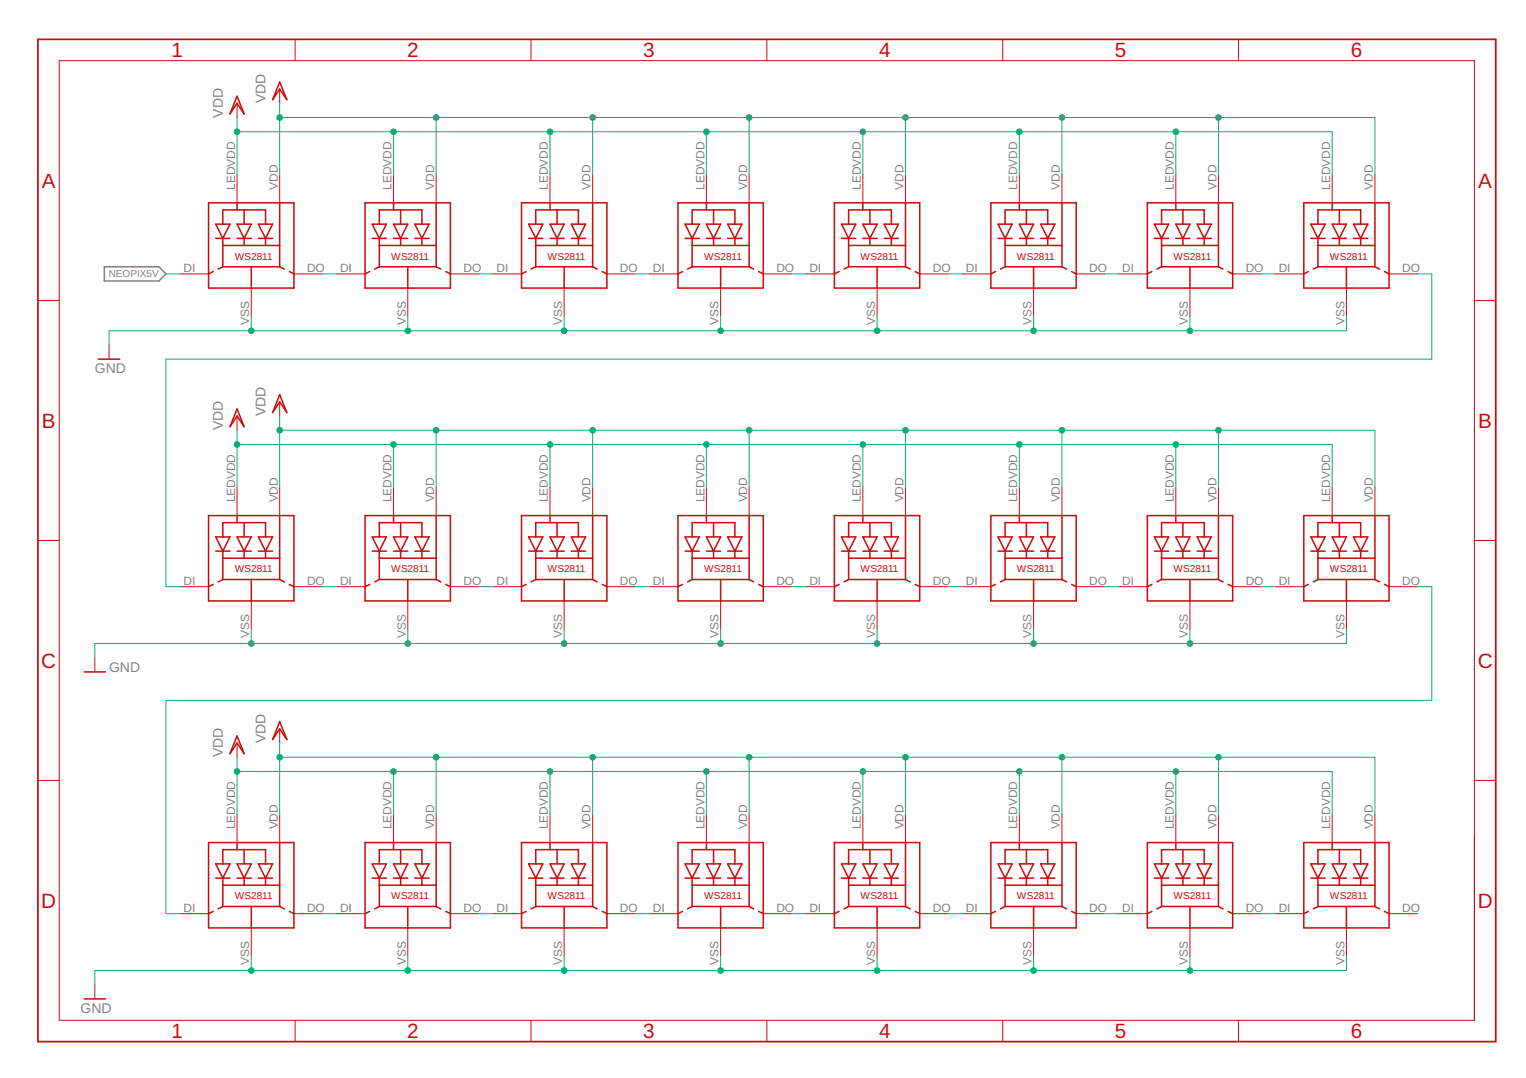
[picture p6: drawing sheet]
<svg xmlns="http://www.w3.org/2000/svg" width="297mm" height="210mm" viewBox="0 0 297 210" stroke-linecap="round" stroke-linejoin="round" font-family="sans-serif">
<path d="M20.3 51.9h10.6l1.4 1.4-1.4 1.4h-10.6z" fill="none" stroke="#808080" stroke-width=".3"/>
<g fill="none" stroke="#c90d0c" stroke-width=".19">
<path d="M11.5 11.8h275.5v186.9h-275.5zM54.4 17.3v2.8M57.4 7.7v4.1M103.4 7.7v4.1M149.3 7.7v4.1M195.2 7.7v4.1M241.1 7.7v4.1M46.1 20.1v2.8M46.1 34v5.5M54.4 34v5.5M76.6 34v5.5M84.9 34v5.5"/>
<path d="M107.1 34v5.5M115.4 34v5.5M137.5 34v5.5M145.8 34v5.5M168 34v5.5M176.3 34v5.5M198.4 34v5.5M206.7 34v5.5M228.9 34v5.5M237.2 34v5.5M259.3 34v5.5M267.6 34v5.5"/>
<path d="M7.4 58.5h4.1M35.1 53.3h5.5M48.9 56.1v5.5M57.2 53.3h5.6M65.5 53.3h5.6M79.4 56.1v5.5M87.7 53.3h5.5M96 53.3h5.5M109.8 56.1v5.5M118.1 53.3h5.6M126.4 53.3h5.6M140.3 56.1v5.5"/>
<path d="M148.6 53.3h5.5M156.9 53.3h5.5M170.7 56.1v5.5M179 53.3h5.6M187.3 53.3h5.6M201.2 56.1v5.5M209.5 53.3h5.5M217.8 53.3h5.5M231.6 56.1v5.5M239.9 53.3h5.6M248.2 53.3h5.6M262.1 56.1v5.5"/>
<path d="M270.4 53.3h5.5M287 58.5h4.1M21.2 67.2v2.7M54.4 78.3v2.7M46.1 81v2.8M46.1 94.8v5.6M54.4 94.8v5.6M76.6 94.8v5.6M84.9 94.8v5.6M107.1 94.8v5.6M115.4 94.8v5.6M137.5 94.8v5.6"/>
<path d="M145.8 94.8v5.6M168 94.8v5.6M176.3 94.8v5.6M198.4 94.8v5.6M206.7 94.8v5.6M228.9 94.8v5.6M237.2 94.8v5.6M259.3 94.8v5.6M267.6 94.8v5.6M7.4 105.2h4.1M35.1 114.2h5.5M48.9 117v5.5"/>
<path d="M57.2 114.2h5.6M65.5 114.2h5.6M79.4 117v5.5M87.7 114.2h5.5M96 114.2h5.5M109.8 117v5.5M118.1 114.2h5.6M126.4 114.2h5.6M140.3 117v5.5M148.6 114.2h5.5M156.9 114.2h5.5M170.7 117v5.5"/>
<path d="M179 114.2h5.6M187.3 114.2h5.6M201.2 117v5.5M209.5 114.2h5.5M217.8 114.2h5.5M231.6 117v5.5M239.9 114.2h5.6M248.2 114.2h5.6M262.1 117v5.5M270.4 114.2h5.5M287 105.2h4.1M18.5 128.1v2.7"/>
<path d="M7.4 152h4.1M46.1 144.7v2.7M46.1 158.5v5.6M54.4 141.9v2.8M54.4 158.5v5.6M76.6 158.5v5.6M84.9 158.5v5.6M107.1 158.5v5.6M115.4 158.5v5.6M137.5 158.5v5.6M145.8 158.5v5.6M168 158.5v5.6"/>
<path d="M176.3 158.5v5.6M198.4 158.5v5.6M206.7 158.5v5.6M228.9 158.5v5.6M237.2 158.5v5.6M259.3 158.5v5.6M267.6 158.5v5.6M287 152h4.1M35.1 177.9h5.5M57.2 177.9h5.6M65.5 177.9h5.6M87.7 177.9h5.5"/>
<path d="M96 177.9h5.5M118.1 177.9h5.6M126.4 177.9h5.6M148.6 177.9h5.5M156.9 177.9h5.5M179 177.9h5.6M187.3 177.9h5.6M209.5 177.9h5.5M217.8 177.9h5.5M239.9 177.9h5.6M248.2 177.9h5.6M270.4 177.9h5.5"/>
<path d="M18.5 191.7v2.8M48.9 180.7v5.5M57.4 198.7v4.1M79.4 180.7v5.5M103.4 198.7v4.1M109.8 180.7v5.5M140.3 180.7v5.5M149.3 198.7v4.1M170.7 180.7v5.5M195.2 198.7v4.1M201.2 180.7v5.5M231.6 180.7v5.5"/>
<path d="M241.1 198.7v4.1M262.1 180.7v5.5"/>
</g>
<g fill="none" stroke="#c90d0c" stroke-width=".3">
<path d="M46.1 18.7l1.4 3.5-1.4-2.1-1.3 2.1zM54.4 16l1.4 3.4-1.4-2.1-1.3 2.1zM40.6 39.5h16.6v16.6h-16.6zM46.1 39.5v1.4M54.4 39.5v12.4M71.1 39.5h16.6v16.6h-16.6zM76.6 39.5v1.4M84.9 39.5v12.4M101.5 39.5h16.6v16.6h-16.6zM107.1 39.5v1.4M115.4 39.5v12.4M132 39.5h16.6v16.6h-16.6z"/>
<path d="M137.5 39.5v1.4M145.8 39.5v12.4M162.4 39.5h16.6v16.6h-16.6zM168 39.5v1.4M176.3 39.5v12.4M192.9 39.5h16.6v16.6h-16.6zM198.4 39.5v1.4M206.7 39.5v12.4M223.3 39.5h16.6v16.6h-16.6zM228.9 39.5v1.4M237.2 39.5v12.4M253.8 39.5h16.6v16.6h-16.6z"/>
<path d="M259.3 39.5v1.4M267.6 39.5v12.4M41.5 52.9l-.9 .4M42 43.6h2.8l-1.4 2.8zM42 46.4h2.8M43.4 43.6v-2.7h8.3v2.7M43.4 46.4v5.5M43.4 51.9h11M43.4 47.8h11M43.4 51.9l-.9 .5M46.1 43.6h2.8l-1.4 2.8zM46.1 46.4h2.8"/>
<path d="M47.5 40.9v2.7M47.5 46.4v1.4M48.9 51.9v4.2M50.3 43.6h2.8l-1.4 2.8zM50.3 46.4h2.8M51.7 46.4v1.4M54.4 51.9l1 .5M56.3 52.9l.9 .4M72 52.9l-.9 .4M72.5 43.6h2.7l-1.4 2.8zM72.5 46.4h2.7M73.8 43.6v-2.7h8.3v2.7"/>
<path d="M73.8 51.9h11.1M73.8 47.8h11.1M73.8 46.4v5.5M73.8 51.9l-.9 .5M76.6 43.6h2.8l-1.4 2.8zM76.6 46.4h2.8M78 40.9v2.7M78 46.4v1.4M79.4 51.9v4.2M80.8 43.6h2.7l-1.4 2.8zM80.8 46.4h2.7M82.1 46.4v1.4"/>
<path d="M84.9 51.9l.9 .5M86.8 52.9l.9 .4M102.4 52.9l-.9 .4M102.9 43.6h2.8l-1.4 2.8zM102.9 46.4h2.8M104.3 43.6v-2.7h8.3v2.7M104.3 51.9h11.1M104.3 47.8h11.1M104.3 46.4v5.5M104.3 51.9l-.9 .5M107.1 43.6h2.7l-1.4 2.8zM107.1 46.4h2.7"/>
<path d="M108.4 40.9v2.7M108.4 46.4v1.4M109.8 51.9v4.2M111.2 43.6h2.8l-1.4 2.8zM111.2 46.4h2.8M112.6 46.4v1.4M115.4 51.9l.8 .5M117.2 52.9l.9 .4M132.9 52.9l-.9 .4M133.3 43.6h2.8l-1.4 2.8zM133.3 46.4h2.8M134.7 43.6v-2.7h8.3v2.7"/>
<path d="M134.7 51.9h11.1M134.7 47.8h11.1M134.7 46.4v5.5M134.7 51.9l-.9 .5M137.5 43.6h2.8l-1.4 2.8zM137.5 46.4h2.8M138.9 40.9v2.7M138.9 46.4v1.4M140.3 51.9v4.2M141.6 43.6h2.8l-1.4 2.8zM141.6 46.4h2.8M143 46.4v1.4"/>
<path d="M145.8 51.9l.9 .5M147.7 52.9l.9 .4M163.3 52.9l-.9 .4M163.8 43.6h2.8l-1.4 2.8zM163.8 46.4h2.8M165.2 43.6v-2.7h8.3v2.7M165.2 51.9h11.1M165.2 47.8h11.1M165.2 46.4v5.5M165.2 51.9l-.9 .5M168 43.6h2.7l-1.4 2.8zM168 46.4h2.7"/>
<path d="M169.3 40.9v2.7M169.3 46.4v1.4M170.7 51.9v4.2M172.1 43.6h2.8l-1.4 2.8zM172.1 46.4h2.8M173.5 46.4v1.4M176.3 51.9l.9 .5M178.1 52.9l.9 .4M193.8 52.9l-.9 .4M194.3 43.6h2.7l-1.4 2.8zM194.3 46.4h2.7M195.6 43.6v-2.7h8.3v2.7"/>
<path d="M195.6 51.9h11.1M195.6 47.8h11.1M195.6 46.4v5.5M195.6 51.9l-.8 .5M198.4 43.6h2.8l-1.4 2.8zM198.4 46.4h2.8M199.8 40.9v2.7M199.8 46.4v1.4M201.2 51.9v4.2M202.6 43.6h2.7l-1.4 2.8zM202.6 46.4h2.7M203.9 46.4v1.4"/>
<path d="M206.7 51.9l.9 .5M208.6 52.9l.9 .4M224.2 52.9l-.9 .4M224.7 43.6h2.8l-1.4 2.8zM224.7 46.4h2.8M226.1 43.6v-2.7h8.3v2.7M226.1 51.9h11.1M226.1 47.8h11.1M226.1 46.4v5.5M226.1 51.9l-.9 .5M228.9 43.6h2.7l-1.3 2.8zM228.9 46.4h2.7"/>
<path d="M230.3 40.9v2.7M230.3 46.4v1.4M231.6 51.9v4.2M233 43.6h2.8l-1.4 2.8zM233 46.4h2.8M234.4 46.4v1.4M237.2 51.9l.9 .5M239 52.9l.9 .4M254.7 52.9l-.9 .4M255.2 43.6h2.7l-1.4 2.8zM255.2 46.4h2.7M256.5 43.6v-2.7h8.4v2.7"/>
<path d="M256.5 51.9h11.1M256.5 47.8h11.1M256.5 46.4v5.5M256.5 51.9l-.8 .5M259.3 43.6h2.8l-1.4 2.8zM259.3 46.4h2.8M260.7 40.9v2.7M260.7 46.4v1.4M262.1 51.9v4.2M263.5 43.6h2.7l-1.3 2.8zM263.5 46.4h2.7M264.9 46.4v1.4"/>
<path d="M267.6 51.9l.9 .5M269.5 52.9l.9 .4M19.2 69.9h4.1M46.1 79.6l1.4 3.5-1.4-2.1-1.3 2.1zM54.4 76.9l1.4 3.4-1.4-2-1.3 2zM40.6 100.4h16.6v16.6h-16.6zM41.5 113.8l-.9 .4M42 104.5h2.8l-1.4 2.8zM42 107.3h2.8M43.4 104.5v-2.7h8.3v2.7M43.4 107.3v5.5M43.4 112.8h11"/>
<path d="M43.4 108.7h11M43.4 112.8l-.9 .5M46.1 100.4v1.4M46.1 104.5h2.8l-1.4 2.8zM46.1 107.3h2.8M47.5 101.8v2.7M47.5 107.3v1.4M48.9 112.8v4.2M50.3 104.5h2.8l-1.4 2.8zM50.3 107.3h2.8M51.7 107.3v1.4M54.4 100.4v12.4"/>
<path d="M54.4 112.8l1 .5M56.3 113.8l.9 .4M71.1 100.4h16.6v16.6h-16.6zM72 113.8l-.9 .4M72.5 104.5h2.7l-1.4 2.8zM72.5 107.3h2.7M73.8 104.5v-2.7h8.3v2.7M73.8 107.3v5.5M73.8 112.8h11.1M73.8 108.7h11.1M73.8 112.8l-.9 .5M76.6 100.4v1.4"/>
<path d="M76.6 104.5h2.8l-1.4 2.8zM76.6 107.3h2.8M78 101.8v2.7M78 107.3v1.4M79.4 112.8v4.2M80.8 104.5h2.7l-1.4 2.8zM80.8 107.3h2.7M82.1 107.3v1.4M84.9 100.4v12.4M84.9 112.8l.9 .5M86.8 113.8l.9 .4M101.5 100.4h16.6v16.6h-16.6z"/>
<path d="M102.4 113.8l-.9 .4M102.9 104.5h2.8l-1.4 2.8zM102.9 107.3h2.8M104.3 104.5v-2.7h8.3v2.7M104.3 107.3v5.5M104.3 112.8h11.1M104.3 108.7h11.1M104.3 112.8l-.9 .5M107.1 100.4v1.4M107.1 104.5h2.7l-1.4 2.8zM107.1 107.3h2.7M108.4 101.8v2.7"/>
<path d="M108.4 107.3v1.4M109.8 112.8v4.2M111.2 104.5h2.8l-1.4 2.8zM111.2 107.3h2.8M112.6 107.3v1.4M115.4 100.4v12.4M115.4 112.8l.8 .5M117.2 113.8l.9 .4M132 100.4h16.6v16.6h-16.6zM132.9 113.8l-.9 .4M133.3 104.5h2.8l-1.4 2.8zM133.3 107.3h2.8"/>
<path d="M134.7 104.5v-2.7h8.3v2.7M134.7 107.3v5.5M134.7 112.8h11.1M134.7 108.7h11.1M134.7 112.8l-.9 .5M137.5 100.4v1.4M137.5 104.5h2.8l-1.4 2.8zM137.5 107.3h2.8M138.9 101.8v2.7M138.9 107.3v1.4M140.3 112.8v4.2M141.6 104.5h2.8l-1.4 2.8z"/>
<path d="M141.6 107.3h2.8M143 107.3v1.4M145.8 100.4v12.4M145.8 112.8l.9 .5M147.7 113.8l.9 .4M162.4 100.4h16.6v16.6h-16.6zM163.3 113.8l-.9 .4M163.8 104.5h2.8l-1.4 2.8zM163.8 107.3h2.8M165.2 104.5v-2.7h8.3v2.7M165.2 107.3v5.5M165.2 112.8h11.1"/>
<path d="M165.2 108.7h11.1M165.2 112.8l-.9 .5M168 100.4v1.4M168 104.5h2.7l-1.4 2.8zM168 107.3h2.7M169.3 101.8v2.7M169.3 107.3v1.4M170.7 112.8v4.2M172.1 104.5h2.8l-1.4 2.8zM172.1 107.3h2.8M173.5 107.3v1.4M176.3 100.4v12.4"/>
<path d="M176.3 112.8l.9 .5M178.1 113.8l.9 .4M192.9 100.4h16.6v16.6h-16.6zM193.8 113.8l-.9 .4M194.3 104.5h2.7l-1.4 2.8zM194.3 107.3h2.7M195.6 104.5v-2.7h8.3v2.7M195.6 107.3v5.5M195.6 112.8h11.1M195.6 108.7h11.1M195.6 112.8l-.8 .5M198.4 100.4v1.4"/>
<path d="M198.4 104.5h2.8l-1.4 2.8zM198.4 107.3h2.8M199.8 101.8v2.7M199.8 107.3v1.4M201.2 112.8v4.2M202.6 104.5h2.7l-1.4 2.8zM202.6 107.3h2.7M203.9 107.3v1.4M206.7 100.4v12.4M206.7 112.8l.9 .5M208.6 113.8l.9 .4M223.3 100.4h16.6v16.6h-16.6z"/>
<path d="M224.2 113.8l-.9 .4M224.7 104.5h2.8l-1.4 2.8zM224.7 107.3h2.8M226.1 104.5v-2.7h8.3v2.7M226.1 107.3v5.5M226.1 112.8h11.1M226.1 108.7h11.1M226.1 112.8l-.9 .5M228.9 100.4v1.4M228.9 104.5h2.7l-1.3 2.8zM228.9 107.3h2.7M230.3 101.8v2.7"/>
<path d="M230.3 107.3v1.4M231.6 112.8v4.2M233 104.5h2.8l-1.4 2.8zM233 107.3h2.8M234.4 107.3v1.4M237.2 100.4v12.4M237.2 112.8l.9 .5M239 113.8l.9 .4M253.8 100.4h16.6v16.6h-16.6zM254.7 113.8l-.9 .4M255.2 104.5h2.7l-1.4 2.8zM255.2 107.3h2.7"/>
<path d="M256.5 104.5v-2.7h8.4v2.7M256.5 107.3v5.5M256.5 112.8h11.1M256.5 108.7h11.1M256.5 112.8l-.8 .5M259.3 100.4v1.4M259.3 104.5h2.8l-1.4 2.8zM259.3 107.3h2.8M260.7 101.8v2.7M260.7 107.3v1.4M262.1 112.8v4.2M263.5 104.5h2.7l-1.3 2.8z"/>
<path d="M263.5 107.3h2.7M264.9 107.3v1.4M267.6 100.4v12.4M267.6 112.8l.9 .5M269.5 113.8l.9 .4M16.4 130.8h4.1M46.1 143.3l1.4 3.4-1.4-2-1.3 2zM54.4 140.5l1.4 3.5-1.4-2.1-1.3 2.1zM40.6 164.1h16.6v16.6h-16.6zM41.5 177.5l-.9 .4M42 168.2h2.8l-1.4 2.8zM42 171h2.8"/>
<path d="M43.4 168.2v-2.8h8.3v2.8M43.4 171v5.5M43.4 176.5l-.9 .5M43.4 176.5h11M43.4 172.4h11M46.1 164.1v1.3M46.1 168.2h2.8l-1.4 2.8zM46.1 171h2.8M47.5 165.4v2.8M47.5 171v1.4M48.9 176.5v4.2M50.3 168.2h2.8l-1.4 2.8z"/>
<path d="M50.3 171h2.8M51.7 171v1.4M54.4 164.1v12.4M54.4 176.5l1 .5M56.3 177.5l.9 .4M71.1 164.1h16.6v16.6h-16.6zM72 177.5l-.9 .4M72.5 168.2h2.7l-1.4 2.8zM72.5 171h2.7M73.8 168.2v-2.8h8.3v2.8M73.8 171v5.5M73.8 176.5l-.9 .5"/>
<path d="M73.8 176.5h11.1M73.8 172.4h11.1M76.6 164.1v1.3M76.6 168.2h2.8l-1.4 2.8zM76.6 171h2.8M78 165.4v2.8M78 171v1.4M79.4 176.5v4.2M80.8 168.2h2.7l-1.4 2.8zM80.8 171h2.7M82.1 171v1.4M84.9 164.1v12.4"/>
<path d="M84.9 176.5l.9 .5M86.8 177.5l.9 .4M101.5 164.1h16.6v16.6h-16.6zM102.4 177.5l-.9 .4M102.9 168.2h2.8l-1.4 2.8zM102.9 171h2.8M104.3 168.2v-2.8h8.3v2.8M104.3 171v5.5M104.3 176.5h11.1M104.3 172.4h11.1M104.3 176.5l-.9 .5M107.1 164.1v1.3"/>
<path d="M107.1 168.2h2.7l-1.4 2.8zM107.1 171h2.7M108.4 165.4v2.8M108.4 171v1.4M109.8 176.5v4.2M111.2 168.2h2.8l-1.4 2.8zM111.2 171h2.8M112.6 171v1.4M115.4 164.1v12.4M115.4 176.5l.8 .5M117.2 177.5l.9 .4M132 164.1h16.6v16.6h-16.6z"/>
<path d="M132.9 177.5l-.9 .4M133.3 168.2h2.8l-1.4 2.8zM133.3 171h2.8M134.7 168.2v-2.8h8.3v2.8M134.7 171v5.5M134.7 176.5l-.9 .5M134.7 176.5h11.1M134.7 172.4h11.1M137.5 164.1v1.3M137.5 168.2h2.8l-1.4 2.8zM137.5 171h2.8M138.9 165.4v2.8"/>
<path d="M138.9 171v1.4M140.3 176.5v4.2M141.6 168.2h2.8l-1.4 2.8zM141.6 171h2.8M143 171v1.4M145.8 164.1v12.4M145.8 176.5l.9 .5M147.7 177.5l.9 .4M162.4 164.1h16.6v16.6h-16.6zM163.3 177.5l-.9 .4M163.8 168.2h2.8l-1.4 2.8zM163.8 171h2.8"/>
<path d="M165.2 168.2v-2.8h8.3v2.8M165.2 171v5.5M165.2 176.5h11.1M165.2 172.4h11.1M165.2 176.5l-.9 .5M168 164.1v1.3M168 168.2h2.7l-1.4 2.8zM168 171h2.7M169.3 165.4v2.8M169.3 171v1.4M170.7 176.5v4.2M172.1 168.2h2.8l-1.4 2.8z"/>
<path d="M172.1 171h2.8M173.5 171v1.4M176.3 164.1v12.4M176.3 176.5l.9 .5M178.1 177.5l.9 .4M192.9 164.1h16.6v16.6h-16.6zM193.8 177.5l-.9 .4M194.3 168.2h2.7l-1.4 2.8zM194.3 171h2.7M195.6 168.2v-2.8h8.3v2.8M195.6 171v5.5M195.6 176.5h11.1"/>
<path d="M195.6 172.4h11.1M195.6 176.5l-.8 .5M198.4 164.1v1.3M198.4 168.2h2.8l-1.4 2.8zM198.4 171h2.8M199.8 165.4v2.8M199.8 171v1.4M201.2 176.5v4.2M202.6 168.2h2.7l-1.4 2.8zM202.6 171h2.7M203.9 171v1.4M206.7 164.1v12.4"/>
<path d="M206.7 176.5l.9 .5M208.6 177.5l.9 .4M223.3 164.1h16.6v16.6h-16.6zM224.2 177.5l-.9 .4M224.7 168.2h2.8l-1.4 2.8zM224.7 171h2.8M226.1 168.2v-2.8h8.3v2.8M226.1 171v5.5M226.1 176.5h11.1M226.1 172.4h11.1M226.1 176.5l-.9 .5M228.9 164.1v1.3"/>
<path d="M228.9 168.2h2.7l-1.3 2.8zM228.9 171h2.7M230.3 165.4v2.8M230.3 171v1.4M231.6 176.5v4.2M233 168.2h2.8l-1.4 2.8zM233 171h2.8M234.4 171v1.4M237.2 164.1v12.4M237.2 176.5l.9 .5M239 177.5l.9 .4M253.8 164.1h16.6v16.6h-16.6z"/>
<path d="M254.7 177.5l-.9 .4M255.2 168.2h2.7l-1.4 2.8zM255.2 171h2.7M256.5 168.2v-2.8h8.4v2.8M256.5 171v5.5M256.5 176.5h11.1M256.5 172.4h11.1M256.5 176.5l-.8 .5M259.3 164.1v1.3M259.3 168.2h2.8l-1.4 2.8zM259.3 171h2.8M260.7 165.4v2.8"/>
<path d="M260.7 171v1.4M262.1 176.5v4.2M263.5 168.2h2.7l-1.3 2.8zM263.5 171h2.7M264.9 171v1.4M267.6 164.1v12.4M267.6 176.5l.9 .5M269.5 177.5l.9 .4M16.4 194.5h4.1"/>
</g>
<path d="M7.4 7.7h283.7v195.1h-283.7z" fill="none" stroke="#c90d0c" stroke-width=".34"/>
<g fill="none" stroke="#0dab76" stroke-width=".19">
<path d="M46.1 22.9v11.1M46.1 25.7h213.2v8.3M54.4 22.9h213.2v11.1M54.4 20.1v13.9M76.6 25.7v8.3M84.9 22.9v11.1M107.1 25.7v8.3M115.4 22.9v11.1M137.5 25.7v8.3M145.8 22.9v11.1M168 25.7v8.3M176.3 22.9v11.1"/>
<path d="M198.4 25.7v8.3M206.7 22.9v11.1M228.9 25.7v8.3M237.2 22.9v11.1M32.3 53.3h2.8M62.8 53.3h2.7M93.2 53.3h2.8M123.7 53.3h2.7M154.1 53.3h2.8M184.6 53.3h2.7M215 53.3h2.8M245.5 53.3h2.7"/>
<path d="M275.9 53.3h2.8v16.6h-246.4v44.3h2.8M48.9 61.6v2.8M79.4 61.6v2.8M109.8 61.6v2.8M140.3 61.6v2.8M170.7 61.6v2.8M201.2 61.6v2.8M231.6 61.6v2.8M262.1 61.6v2.8h-240.9v2.8M46.1 83.8v11M46.1 86.6h213.2v8.2M54.4 81v13.8"/>
<path d="M54.4 83.8h213.2v11M76.6 86.6v8.2M84.9 83.8v11M107.1 86.6v8.2M115.4 83.8v11M137.5 86.6v8.2M145.8 83.8v11M168 86.6v8.2M176.3 83.8v11M198.4 86.6v8.2M206.7 83.8v11M228.9 86.6v8.2"/>
<path d="M237.2 83.8v11M62.8 114.2h2.7M93.2 114.2h2.8M123.7 114.2h2.7M154.1 114.2h2.8M184.6 114.2h2.7M215 114.2h2.8M245.5 114.2h2.7M275.9 114.2h2.8v22.2h-246.4v41.5h2.8M48.9 122.5v2.8M79.4 122.5v2.8M109.8 122.5v2.8"/>
<path d="M140.3 122.5v2.8M170.7 122.5v2.8M201.2 122.5v2.8M231.6 122.5v2.8M262.1 122.5v2.8h-243.6v2.8M46.1 147.4v11.1M46.1 150.2h213.2v8.3M54.4 144.7v13.8M54.4 147.4h213.2v11.1M76.6 150.2v8.3M84.9 147.4v11.1M107.1 150.2v8.3"/>
<path d="M115.4 147.4v11.1M137.5 150.2v8.3M145.8 147.4v11.1M168 150.2v8.3M176.3 147.4v11.1M198.4 150.2v8.3M206.7 147.4v11.1M228.9 150.2v8.3M237.2 147.4v11.1M62.8 177.9h2.7M93.2 177.9h2.8M123.7 177.9h2.7"/>
<path d="M154.1 177.9h2.8M184.6 177.9h2.7M215 177.9h2.8M245.5 177.9h2.7M48.9 186.2v2.8M79.4 186.2v2.8M109.8 186.2v2.8M140.3 186.2v2.8M170.7 186.2v2.8M201.2 186.2v2.8M231.6 186.2v2.8M262.1 186.2v2.8h-243.6v2.7"/>
</g>
<g fill="#0dab76" stroke="#0dab76" stroke-width=".19">
<circle cx="48.9" cy="189" r=".55"/>
<circle cx="231.6" cy="189" r=".55"/>
<circle cx="170.7" cy="189" r=".55"/>
<circle cx="201.2" cy="189" r=".55"/>
<circle cx="140.3" cy="189" r=".55"/>
<circle cx="109.8" cy="189" r=".55"/>
<circle cx="79.4" cy="189" r=".55"/>
<circle cx="140.3" cy="125.3" r=".55"/>
<circle cx="48.9" cy="125.3" r=".55"/>
<circle cx="79.4" cy="125.3" r=".55"/>
<circle cx="109.8" cy="125.3" r=".55"/>
<circle cx="170.7" cy="125.3" r=".55"/>
<circle cx="201.2" cy="125.3" r=".55"/>
<circle cx="231.6" cy="125.3" r=".55"/>
<circle cx="48.9" cy="64.4" r=".55"/>
<circle cx="231.6" cy="64.4" r=".55"/>
<circle cx="201.2" cy="64.4" r=".55"/>
<circle cx="170.7" cy="64.4" r=".55"/>
<circle cx="140.3" cy="64.4" r=".55"/>
<circle cx="109.8" cy="64.4" r=".55"/>
<circle cx="79.4" cy="64.4" r=".55"/>
<circle cx="228.9" cy="25.7" r=".55"/>
<circle cx="198.4" cy="25.7" r=".55"/>
<circle cx="168" cy="25.7" r=".55"/>
<circle cx="137.5" cy="25.7" r=".55"/>
<circle cx="107.1" cy="25.7" r=".55"/>
<circle cx="76.6" cy="25.7" r=".55"/>
<circle cx="46.1" cy="25.7" r=".55"/>
<circle cx="76.6" cy="86.6" r=".55"/>
<circle cx="228.9" cy="86.6" r=".55"/>
<circle cx="198.4" cy="86.6" r=".55"/>
<circle cx="168" cy="86.6" r=".55"/>
<circle cx="137.5" cy="86.6" r=".55"/>
<circle cx="107.1" cy="86.6" r=".55"/>
<circle cx="46.1" cy="86.6" r=".55"/>
<circle cx="228.9" cy="150.2" r=".55"/>
<circle cx="198.4" cy="150.2" r=".55"/>
<circle cx="168" cy="150.2" r=".55"/>
<circle cx="137.5" cy="150.2" r=".55"/>
<circle cx="107.1" cy="150.2" r=".55"/>
<circle cx="76.6" cy="150.2" r=".55"/>
<circle cx="46.1" cy="150.2" r=".55"/>
<circle cx="84.9" cy="22.9" r=".55"/>
<circle cx="115.4" cy="22.9" r=".55"/>
<circle cx="145.8" cy="22.9" r=".55"/>
<circle cx="176.3" cy="22.9" r=".55"/>
<circle cx="206.7" cy="22.9" r=".55"/>
<circle cx="237.2" cy="22.9" r=".55"/>
<circle cx="54.4" cy="22.9" r=".55"/>
<circle cx="84.9" cy="147.4" r=".55"/>
<circle cx="115.4" cy="147.4" r=".55"/>
<circle cx="145.8" cy="147.4" r=".55"/>
<circle cx="176.3" cy="147.4" r=".55"/>
<circle cx="206.7" cy="147.4" r=".55"/>
<circle cx="237.2" cy="147.4" r=".55"/>
<circle cx="54.4" cy="147.4" r=".55"/>
<circle cx="145.8" cy="83.8" r=".55"/>
<circle cx="237.2" cy="83.8" r=".55"/>
<circle cx="206.7" cy="83.8" r=".55"/>
<circle cx="176.3" cy="83.8" r=".55"/>
<circle cx="115.4" cy="83.8" r=".55"/>
<circle cx="84.9" cy="83.8" r=".55"/>
<circle cx="54.4" cy="83.8" r=".55"/>
</g>
<g font-size="4" fill="#c90d0c">
<text x="33.4" y="11.1">1</text>
<text x="79.3" y="11.1">2</text>
<text x="125.2" y="11.1">3</text>
<text x="171.1" y="11.1">4</text>
<text x="217" y="11.1">5</text>
<text x="262.9" y="11.1">6</text>
<text x="8.1" y="36.6">A</text>
<text x="287.7" y="36.6">A</text>
<text x="8.1" y="83.3">B</text>
<text x="287.7" y="83.3">B</text>
<text x="8" y="130">C</text>
<text x="287.6" y="130">C</text>
<text x="8" y="176.7">D</text>
<text x="287.6" y="176.7">D</text>
<text x="33.4" y="202.2">1</text>
<text x="79.3" y="202.2">2</text>
<text x="125.2" y="202.2">3</text>
<text x="171.1" y="202.2">4</text>
<text x="217" y="202.2">5</text>
<text x="262.9" y="202.2">6</text>
</g>
<g font-size="2.7" fill="#808080">
<text x="43.4" y="22.9" transform="rotate(-90 43.4 22.9)">VDD</text>
<text x="51.7" y="20.1" transform="rotate(-90 51.7 20.1)">VDD</text>
<text x="18.5" y="72.7">GND</text>
<text x="43.4" y="83.8" transform="rotate(-90 43.4 83.8)">VDD</text>
<text x="51.7" y="81" transform="rotate(-90 51.7 81)">VDD</text>
<text x="21.2" y="130.8">GND</text>
<text x="43.4" y="147.5" transform="rotate(-90 43.4 147.5)">VDD</text>
<text x="51.7" y="144.7" transform="rotate(-90 51.7 144.7)">VDD</text>
<text x="15.7" y="197.3">GND</text>
</g>
<g font-size="2.3" fill="#808080">
<text x="45.8" y="36.9" transform="rotate(-90 45.8 36.9)">LEDVDD</text>
<text x="54.1" y="36.9" transform="rotate(-90 54.1 36.9)">VDD</text>
<text x="76.2" y="36.9" transform="rotate(-90 76.2 36.9)">LEDVDD</text>
<text x="84.5" y="36.9" transform="rotate(-90 84.5 36.9)">VDD</text>
<text x="106.7" y="36.9" transform="rotate(-90 106.7 36.9)">LEDVDD</text>
<text x="115" y="36.9" transform="rotate(-90 115 36.9)">VDD</text>
<text x="137.1" y="36.9" transform="rotate(-90 137.1 36.9)">LEDVDD</text>
<text x="145.4" y="36.9" transform="rotate(-90 145.4 36.9)">VDD</text>
<text x="167.6" y="36.9" transform="rotate(-90 167.6 36.9)">LEDVDD</text>
<text x="175.9" y="36.9" transform="rotate(-90 175.9 36.9)">VDD</text>
<text x="198" y="36.9" transform="rotate(-90 198 36.9)">LEDVDD</text>
<text x="206.3" y="36.9" transform="rotate(-90 206.3 36.9)">VDD</text>
<text x="228.5" y="36.9" transform="rotate(-90 228.5 36.9)">LEDVDD</text>
<text x="236.8" y="36.9" transform="rotate(-90 236.8 36.9)">VDD</text>
<text x="258.9" y="36.9" transform="rotate(-90 258.9 36.9)">LEDVDD</text>
<text x="267.2" y="36.9" transform="rotate(-90 267.2 36.9)">VDD</text>
<text x="35.7" y="52.9">DI</text>
<text x="59.8" y="52.9">DO</text>
<text x="66.2" y="52.9">DI</text>
<text x="90.2" y="52.9">DO</text>
<text x="96.6" y="52.9">DI</text>
<text x="120.7" y="52.9">DO</text>
<text x="127.1" y="52.9">DI</text>
<text x="151.1" y="52.9">DO</text>
<text x="157.5" y="52.9">DI</text>
<text x="181.6" y="52.9">DO</text>
<text x="188" y="52.9">DI</text>
<text x="212" y="52.9">DO</text>
<text x="218.5" y="52.9">DI</text>
<text x="242.5" y="52.9">DO</text>
<text x="248.9" y="52.9">DI</text>
<text x="272.9" y="52.9">DO</text>
<text x="48.5" y="63.3" transform="rotate(-90 48.5 63.3)">VSS</text>
<text x="79" y="63.3" transform="rotate(-90 79 63.3)">VSS</text>
<text x="109.4" y="63.3" transform="rotate(-90 109.4 63.3)">VSS</text>
<text x="139.9" y="63.3" transform="rotate(-90 139.9 63.3)">VSS</text>
<text x="170.3" y="63.3" transform="rotate(-90 170.3 63.3)">VSS</text>
<text x="200.8" y="63.3" transform="rotate(-90 200.8 63.3)">VSS</text>
<text x="231.2" y="63.3" transform="rotate(-90 231.2 63.3)">VSS</text>
<text x="261.7" y="63.3" transform="rotate(-90 261.7 63.3)">VSS</text>
<text x="45.8" y="97.8" transform="rotate(-90 45.8 97.8)">LEDVDD</text>
<text x="54.1" y="97.8" transform="rotate(-90 54.1 97.8)">VDD</text>
<text x="76.2" y="97.8" transform="rotate(-90 76.2 97.8)">LEDVDD</text>
<text x="84.5" y="97.8" transform="rotate(-90 84.5 97.8)">VDD</text>
<text x="106.7" y="97.8" transform="rotate(-90 106.7 97.8)">LEDVDD</text>
<text x="115" y="97.8" transform="rotate(-90 115 97.8)">VDD</text>
<text x="137.1" y="97.8" transform="rotate(-90 137.1 97.8)">LEDVDD</text>
<text x="145.4" y="97.8" transform="rotate(-90 145.4 97.8)">VDD</text>
<text x="167.6" y="97.8" transform="rotate(-90 167.6 97.8)">LEDVDD</text>
<text x="175.9" y="97.8" transform="rotate(-90 175.9 97.8)">VDD</text>
<text x="198" y="97.8" transform="rotate(-90 198 97.8)">LEDVDD</text>
<text x="206.3" y="97.8" transform="rotate(-90 206.3 97.8)">VDD</text>
<text x="228.5" y="97.8" transform="rotate(-90 228.5 97.8)">LEDVDD</text>
<text x="236.8" y="97.8" transform="rotate(-90 236.8 97.8)">VDD</text>
<text x="258.9" y="97.8" transform="rotate(-90 258.9 97.8)">LEDVDD</text>
<text x="267.2" y="97.8" transform="rotate(-90 267.2 97.8)">VDD</text>
<text x="35.7" y="113.8">DI</text>
<text x="59.8" y="113.8">DO</text>
<text x="66.2" y="113.8">DI</text>
<text x="90.2" y="113.8">DO</text>
<text x="96.6" y="113.8">DI</text>
<text x="120.7" y="113.8">DO</text>
<text x="127.1" y="113.8">DI</text>
<text x="151.1" y="113.8">DO</text>
<text x="157.5" y="113.8">DI</text>
<text x="181.6" y="113.8">DO</text>
<text x="188" y="113.8">DI</text>
<text x="212" y="113.8">DO</text>
<text x="218.5" y="113.8">DI</text>
<text x="242.5" y="113.8">DO</text>
<text x="248.9" y="113.8">DI</text>
<text x="272.9" y="113.8">DO</text>
<text x="48.5" y="124.2" transform="rotate(-90 48.5 124.2)">VSS</text>
<text x="79" y="124.2" transform="rotate(-90 79 124.2)">VSS</text>
<text x="109.4" y="124.2" transform="rotate(-90 109.4 124.2)">VSS</text>
<text x="139.9" y="124.2" transform="rotate(-90 139.9 124.2)">VSS</text>
<text x="170.3" y="124.2" transform="rotate(-90 170.3 124.2)">VSS</text>
<text x="200.8" y="124.2" transform="rotate(-90 200.8 124.2)">VSS</text>
<text x="231.2" y="124.2" transform="rotate(-90 231.2 124.2)">VSS</text>
<text x="261.7" y="124.2" transform="rotate(-90 261.7 124.2)">VSS</text>
<text x="45.8" y="161.5" transform="rotate(-90 45.8 161.5)">LEDVDD</text>
<text x="54.1" y="161.5" transform="rotate(-90 54.1 161.5)">VDD</text>
<text x="76.2" y="161.5" transform="rotate(-90 76.2 161.5)">LEDVDD</text>
<text x="84.5" y="161.5" transform="rotate(-90 84.5 161.5)">VDD</text>
<text x="106.7" y="161.5" transform="rotate(-90 106.7 161.5)">LEDVDD</text>
<text x="115" y="161.5" transform="rotate(-90 115 161.5)">VDD</text>
<text x="137.1" y="161.5" transform="rotate(-90 137.1 161.5)">LEDVDD</text>
<text x="145.4" y="161.5" transform="rotate(-90 145.4 161.5)">VDD</text>
<text x="167.6" y="161.5" transform="rotate(-90 167.6 161.5)">LEDVDD</text>
<text x="175.9" y="161.5" transform="rotate(-90 175.9 161.5)">VDD</text>
<text x="198" y="161.5" transform="rotate(-90 198 161.5)">LEDVDD</text>
<text x="206.3" y="161.5" transform="rotate(-90 206.3 161.5)">VDD</text>
<text x="228.5" y="161.5" transform="rotate(-90 228.5 161.5)">LEDVDD</text>
<text x="236.8" y="161.5" transform="rotate(-90 236.8 161.5)">VDD</text>
<text x="258.9" y="161.5" transform="rotate(-90 258.9 161.5)">LEDVDD</text>
<text x="267.2" y="161.5" transform="rotate(-90 267.2 161.5)">VDD</text>
<text x="35.7" y="177.5">DI</text>
<text x="59.8" y="177.5">DO</text>
<text x="66.2" y="177.5">DI</text>
<text x="90.2" y="177.5">DO</text>
<text x="96.6" y="177.5">DI</text>
<text x="120.7" y="177.5">DO</text>
<text x="127.1" y="177.5">DI</text>
<text x="151.1" y="177.5">DO</text>
<text x="157.5" y="177.5">DI</text>
<text x="181.6" y="177.5">DO</text>
<text x="188" y="177.5">DI</text>
<text x="212" y="177.5">DO</text>
<text x="218.5" y="177.5">DI</text>
<text x="242.5" y="177.5">DO</text>
<text x="248.9" y="177.5">DI</text>
<text x="272.9" y="177.5">DO</text>
<text x="48.5" y="187.9" transform="rotate(-90 48.5 187.9)">VSS</text>
<text x="79" y="187.9" transform="rotate(-90 79 187.9)">VSS</text>
<text x="109.4" y="187.9" transform="rotate(-90 109.4 187.9)">VSS</text>
<text x="139.9" y="187.9" transform="rotate(-90 139.9 187.9)">VSS</text>
<text x="170.3" y="187.9" transform="rotate(-90 170.3 187.9)">VSS</text>
<text x="200.8" y="187.9" transform="rotate(-90 200.8 187.9)">VSS</text>
<text x="231.2" y="187.9" transform="rotate(-90 231.2 187.9)">VSS</text>
<text x="261.7" y="187.9" transform="rotate(-90 261.7 187.9)">VSS</text>
</g>
<g font-size="1.9" fill="#c90d0c">
<text x="45.7" y="50.6">WS2811</text>
<text x="76.1" y="50.6">WS2811</text>
<text x="106.6" y="50.6">WS2811</text>
<text x="137" y="50.6">WS2811</text>
<text x="167.5" y="50.6">WS2811</text>
<text x="197.9" y="50.6">WS2811</text>
<text x="228.4" y="50.6">WS2811</text>
<text x="258.9" y="50.6">WS2811</text>
<text x="45.7" y="111.5">WS2811</text>
<text x="76.1" y="111.5">WS2811</text>
<text x="106.6" y="111.5">WS2811</text>
<text x="137" y="111.5">WS2811</text>
<text x="167.5" y="111.5">WS2811</text>
<text x="197.9" y="111.5">WS2811</text>
<text x="228.4" y="111.5">WS2811</text>
<text x="258.9" y="111.5">WS2811</text>
<text x="45.7" y="175.1">WS2811</text>
<text x="76.1" y="175.1">WS2811</text>
<text x="106.6" y="175.1">WS2811</text>
<text x="137" y="175.1">WS2811</text>
<text x="167.5" y="175.1">WS2811</text>
<text x="197.9" y="175.1">WS2811</text>
<text x="228.4" y="175.1">WS2811</text>
<text x="258.9" y="175.1">WS2811</text>
</g>
<text font-size="1.9" fill="#808080" x="21.2" y="54">NEOPIX5V</text>
</svg>
